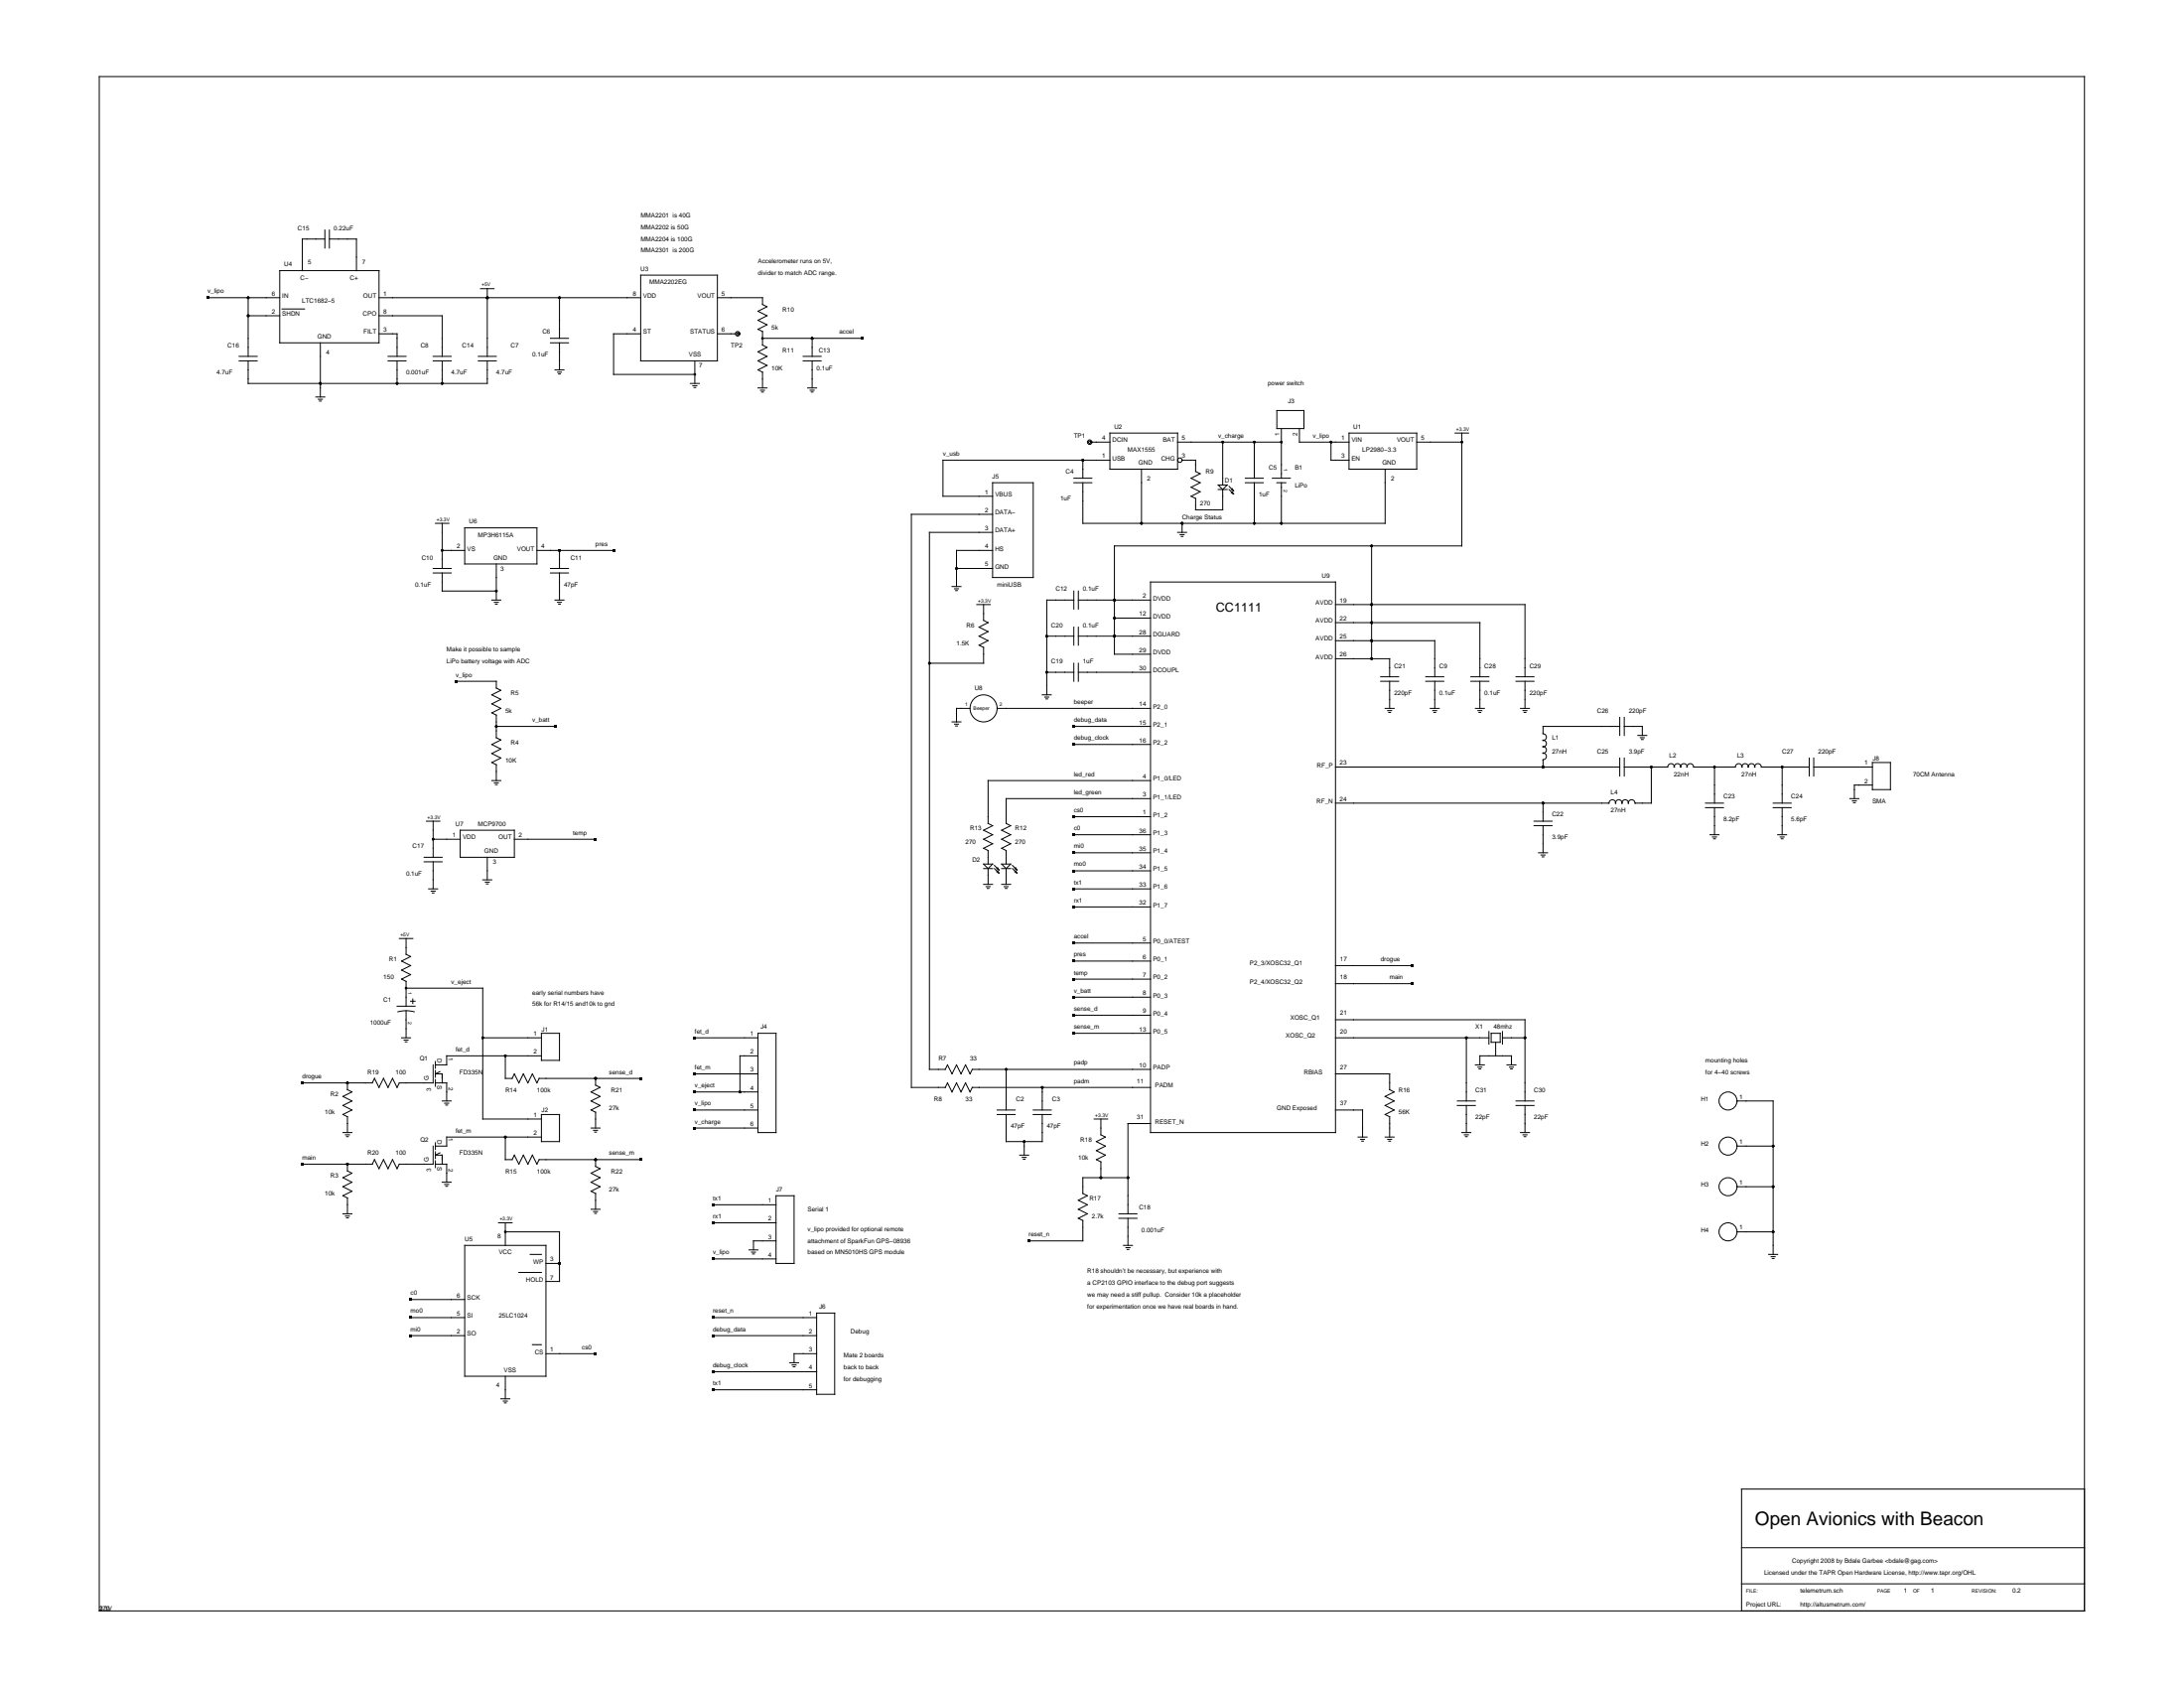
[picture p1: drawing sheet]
<svg xmlns="http://www.w3.org/2000/svg" width="279mm" height="216mm" viewBox="0 0 279 216" stroke-linecap="round" stroke-linejoin="round" font-family="sans-serif">
<g fill="none" stroke="#000" stroke-width=".13">
<path d="M12.7 9.8h254v196.2h-254zM26.6 38.1h9.2M31.7 38.1v7.5M35.8 34.6h12.7v9.2h-12.7zM36.1 39.5h2.9M41.6 30.6h-2.9v4M41.6 29.4v2.3M42.1 30.6h3.5v4M42.1 29.4v2.3M48.5 38.1h33.5M61.5 36.9h1.7M62.3 36.9v8.7"/>
<path d="M71.6 38.1v5.2M82 35.2h9.8v11h-9.8zM91.8 38.1h5.7v.8l.6 .3-1.1 .6 1.1 .6-1.1 .6 1.1 .5-1.1 .6M30.6 46.2h2.3M30.6 45.6h2.3M31.7 46.2v2.8h30.6v-2.8M31.7 40.4h4.1M40.4 50.8h1.2M40.7 51.1h.5M40.9 51.3h.2M41 43.8v7M48.5 40.4h8.1v5.2"/>
<path d="M48.5 42.7h2.3v2.9M49.6 46.2h2.3M49.6 45.6h2.3M50.8 46.2v2.8M55.4 46.2h2.3M55.4 45.6h2.3M56.6 46.2v2.8M61.2 46.2h2.3M61.2 45.6h2.3M70.4 43.3h2.3M70.4 43.8h2.3M71 47.3h1.2"/>
<path d="M71.3 47.6h.5M71.5 47.8h.2M71.6 43.8v3.5M82 42.7h-3.5v5.2h10.4M88.3 49h1.2M88.6 49.3h.5M88.8 49.6h.2M88.9 46.2v2.8M91.8 42.7h2.3M97 49.6h1.1M97 42.1l.5 .3M97.3 49.9h.5"/>
<path d="M97.4 50.1h.3M97.5 42.4v1.7l.6 .3-1.1 .6 1.1 .6-1.1 .6 1.1 .5-1.1 .6 .5 .3v2M97.5 43.3h12.7M102.7 46.2h2.4M102.7 45.6h2.4M103.3 49.6h1.2M103.6 49.9h.6M103.8 50.1h.2M103.9 43.3v2.3M103.9 46.2v3.4M138.5 58.9v2.3M139.7 56.5h2.3"/>
<path d="M142 58.9h-21.4v4.6h6.4M142 55.4h8.6v4.6h-8.6zM150.6 56.5h13.3M151.2 58.9h1.8v1.4l.5 .3-1.1 .6 1.1 .5-1.1 .6 1.1 .6-1.1 .6 .6 .3v1.4h3.4v-2.6M156.4 56.5v5.5M160.5 56.5v4.7M163.3 52.5h3.5v2.3h-3.5zM163.9 54.8v6.4M166.2 54.8v1.7h6.4M170.3 56.5v2.4h2.3M172.6 55.4h8.6v4.6h-8.6zM181.2 56.5h5.8"/>
<path d="M186.1 55.4h1.8M187 55.4v14.4h-44.4v13.9h4.6M55.4 72.7h2.3M55.4 73.3h2.3M55.7 66.9h1.7M56.6 70.4h2.9M56.6 66.9v5.8M56.6 73.3v2.3h6.9M59.5 67.5h9.2v4.6h-9.2zM62.9 76.7h1.2M63.2 77h.6M63.4 77.3h.2"/>
<path d="M63.5 72.1v4.6M68.7 70.4h9.8M70.4 72.7h2.3M70.4 73.3h2.3M71 76.7h1.2M71.3 77h.5M71.5 77.3h.2M71.6 70.4v2.3M71.6 73.3v3.4M121.8 75h1.1M122.1 75.3h.5M122.3 75.5h.2"/>
<path d="M122.4 72.7h4.6M125 77.3h1.7M125.8 77.3v2l.6 .3-1.1 .6 1.1 .6-1.1 .6 1.1 .5-1.1 .6 .5 .3v2h-6.9M127 65.8h-10.4v73.3h4.3l.3-.6 .6 1.2 .6-1.2 .5 1.2 .6-1.2 .6 1.2 .3-.6h22.8M127 68.1h-8.1v68.7h2l.3-.6 .6 1.2 .6-1.2 .5 1.2 .6-1.2 .6 1.2 .3-.6h22.8M127 70.4h-4.6v4.6M127 61.7h5.2v12.2h-5.2zM137.4 61.7h2.3M137.4 61.2h2.3M137.4 76.7h-3.5v12.2M137.4 75.6v2.3M138 76.7h9.2"/>
<path d="M138 75.6v2.3M142.6 79.1h4.6M146 60v6.9M147.2 74.4h23.7v70.5h-23.7zM150.6 68.1h1.2M151 68.4h.5M151.1 68.6h.2M151.2 66.9v1.2M155.8 62h1.2l-.6 .6zM155.8 62.6h1.2M157.2 62.2l.6 .6M157.2 62.6l.6 .6"/>
<path d="M157.5 62.6l.3 .2M157.5 63l.3 .2M157.6 62.5l.2 .3M157.6 62.9l.2 .3M159.3 61.7h2.3M159.3 61.2h2.3M160.5 61.7v5.2M162.8 61.2h2.3M163.3 61.7h1.2M163.9 61.7v5.2M170.9 77.3h24.2v9.3M170.9 79.6h18.4v7"/>
<path d="M175.5 69.8v14.5M177.2 60v6.9h-38.7v-5.2M58.3 87.1h5.2v.9l.6 .3-1.2 .6 1.2 .5-1.2 .6 1.2 .6-1.2 .6 .6 .3v2.9l.6 .2-1.2 .6 1.2 .6-1.2 .6 1.2 .6-1.2 .5 .6 .3M62.9 99.8h1.2M63.5 92.9h7.5M63.5 97.8v2M121.8 92.3h1.1M122.1 92.6h.5M122.3 92.9h.2M124.1 90.6h-1.7v1.7M127.6 90.6h19.6M133.3 88.9h1.2"/>
<path d="M133.7 89.2h.5M133.8 89.4h.2M133.9 86h3.5M133.9 81.4h3.5M137.4 95.2h9.8M137.4 92.9h9.8M137.4 80.2v2.3M137.4 84.8v2.3M138 86h9.2M138 81.4h9.2M138 80.2v2.3M138 84.8v2.3"/>
<path d="M147.2 99.8h-20.8v5.5M170.9 98.1h36.3M170.9 81.9h12.6v4.7M170.9 84.3h6.9v2.3M176.6 86.6h2.3M176.6 87.1h2.3M177.2 90.6h1.2M177.5 90.9h.5M177.7 91.1h.2M177.8 87.1v3.5M182.4 86.6h2.3M182.4 87.1h2.3"/>
<path d="M183 90.6h1.1M183.3 90.9h.5M183.4 91.1h.3M183.5 87.1v3.5M188.2 86.6h2.3M188.2 87.1h2.3M188.7 90.6h1.2M189.1 90.9h.5M189.2 91.1h.2M189.3 87.1v3.5M193.9 86.6h2.3M193.9 87.1h2.3"/>
<path d="M194.5 90.6h1.2M194.8 90.9h.6M195 91.1h.2M195.1 87.1v3.5M207.2 92.9h-9.8v.9a.42 .42 0 0 1 .4 .5 .42 .42 0 0 1-.4 .4 .41 .41 0 0 1 .4 .4 .41 .41 0 0 1-.4 .4 .41 .41 0 0 1 .4 .4 .41 .41 0 0 1-.4 .4 .42 .42 0 0 1 .4 .4 .42 .42 0 0 1-.4 .5v.9M207.2 91.8v2.3M207.2 97v2.3M207.8 98.1h5.5a.42 .42 0 0 1 .5-.4 .42 .42 0 0 1 .4 .4 .41 .41 0 0 1 .4-.4 .41 .41 0 0 1 .4 .4 .41 .41 0 0 1 .4-.4 .41 .41 0 0 1 .4 .4 .42 .42 0 0 1 .4-.4 .42 .42 0 0 1 .5 .4h5.3a.42 .42 0 0 1 .4-.4 .42 .42 0 0 1 .4 .4 .41 .41 0 0 1 .5-.4 .41 .41 0 0 1 .4 .4 .41 .41 0 0 1 .4-.4 .41 .41 0 0 1 .4 .4 .42 .42 0 0 1 .4-.4 .42 .42 0 0 1 .4 .4h6.2M207.8 92.9h2.3v1.2M207.8 91.8v2.3M207.8 97v2.3M209.5 94.1h1.2"/>
<path d="M209.8 94.4h.6M210 94.6h.2M211.3 98.1v4.6h-2.1a.42 .42 0 0 0-.5-.4 .42 .42 0 0 0-.4 .4 .41 .41 0 0 0-.4-.4 .41 .41 0 0 0-.4 .4 .41 .41 0 0 0-.4-.4 .41 .41 0 0 0-.4 .4 .42 .42 0 0 0-.4-.4 .42 .42 0 0 0-.5 .4h-34.9M219.3 98.1v4.6M228 98.1v4.6M231.5 97v2.3M232 98.1h7.5M232 97v2.3M239.5 97.5h2.3v3.5h-2.3zM54.3 109.6h2.3M54.3 110.2h2.3M54.5 105h1.8"/>
<path d="M54.8 113.7h1.2M55.2 114h.5M55.3 114.2h.2M55.4 105v4.6M55.4 110.2v3.5M55.4 107.3h3.5M58.9 106.2h6.9v3.4h-6.9zM61.8 112.5h1.1M62.1 112.8h.5M62.2 113.1h.3M62.3 109.6v2.9M63.2 100.1h.6"/>
<path d="M63.4 100.4h.2M65.8 107.3h10.4M125.8 113.1h1.2M125.8 110.5h1.2l-.6 .6zM125.8 111.1h1.2M126.1 113.4h.6M126.3 113.6h.2M126.4 105.3l.6 .3-1.2 .6 1.2 .6-1.2 .5 1.2 .6-1.2 .6 .6 .3v1.7M126.4 111.1v2M127.2 110.7l.6 .6M127.2 111.1l.6 .6M127.5 111.1l.3 .2"/>
<path d="M127.5 111.5l.3 .2M127.6 111l.2 .3M127.6 111.4l.2 .3M128.1 113.1h1.2M128.1 110.5h1.2l-.6 .6zM128.1 111.1h1.2M128.5 113.4h.5M128.6 113.6h.2M128.7 105.3l.6 .3-1.2 .6 1.2 .6-1.2 .5 1.2 .6-1.2 .6 .6 .3v1.7M128.7 111.1v2M129.5 110.7l.6 .6M129.5 111.1l.6 .6"/>
<path d="M129.8 111.1l.3 .2M129.8 111.5l.3 .2M129.9 111l.2 .3M129.9 111.4l.2 .3M137.4 116h9.8M137.4 113.7h9.8M137.4 111.4h9.8M137.4 109.1h9.8M137.4 106.8h9.8M137.4 104.5h9.8M147.2 102.1h-18.5v3.2M196.2 105h2.4"/>
<path d="M196.2 105.6h2.4M196.8 109.1h1.2M197.1 109.4h.6M197.3 109.6h.2M197.4 102.7v2.3M197.4 105.6v3.5M218.2 102.7h2.3M218.2 103.3h2.3M218.8 106.8h1.1M219.1 107.1h.5M219.2 107.3h.3M219.3 103.3v3.5"/>
<path d="M226.8 102.7h2.3M226.8 103.3h2.3M227.4 106.8h1.2M227.7 107.1h.6M227.9 107.3h.2M228 103.3v3.5M236.7 102.1h1.1M237 102.4h.5M237.1 102.7h.2M239.5 100.4h-2.3v1.7M44.4 138.5v.9l.6 .3-1.1 .5 1.1 .6-1.1 .6 1.1 .6-1.1 .6 .5 .2M50.8 128.7h2.3"/>
<path d="M50.9 129.4a4 4 0 0 1 2.1 0M51.1 120h1.7M51.4 132.7h1.1M51.7 133h.5M51.8 133.3h.3M51.9 120v2.1l.6 .2-1.1 .6 1.1 .6-1.1 .6 1.1 .6-1.1 .5 .5 .3v3.2M51.9 129.3v3.4M51.9 126.4h9.9v16.7h7.5M52.5 128.1h.6M52.8 127.8v.6M55.4 136.2v2.3h-4.3l-.3 .6-.6-1.2-.6 1.2-.5-1.2-.6 1.2-.6-1.2-.3 .6h-8.9M55.7 137.4h.9v1.1"/>
<path d="M55.7 138.5h1.4v2.3M55.7 135.8v.8M55.7 136.9v.9M55.7 138.1v.8M56.3 137.1l-.6 .2M61.8 132.7h7.5M64.6 135v2.9h.9M65.5 137.9l.3-.5 .6 1.1 .6-1.1 .5 1.1 .6-1.1 .6 1.1 .3-.6h13M69.3 132.2h2.3v3.4h-2.3zM69.3 135h-12.2v1.2h-1.4M76.2 137.9v.9l.6 .3-1.2 .6 1.2 .5-1.2 .6 1.2 .6-1.2 .6M88.9 132.7h8.1"/>
<path d="M88.9 137.4h8.1M88.9 139.7h8.1M97 132.2h2.3v12.7h-2.3zM97 135h-2.3v4.7M128.7 136.8v5.2M133.3 139.1v2.9M137.4 132.2h9.8M137.4 129.9h9.8M137.4 127.5h9.8M137.4 125.2h9.8M137.4 122.9h9.8M137.4 120.6h9.8"/>
<path d="M170.9 130.4h24.2v10.4M170.9 132.7h19.6M170.9 137.4h6.9v2l.6 .3-1.2 .5 1.2 .6-1.2 .6 1.2 .6-1.2 .6 .6 .2v2.6M170.9 123.5h9.8M170.9 125.8h9.8M187.6 132.7v8.1M188.7 136.2h1.2M189.1 136.5h.5M189.2 136.7h.2M189.3 136.2v-1.2h4.1v1.2M190.5 131.9v1.6M190.8 132.2h1.1v1.1h-1.1z"/>
<path d="M191.3 133.3v1.7M192.2 132.7h2.9M192.2 131.9v1.6M192.8 136.2h1.1M193.1 136.5h.5M193.2 136.7h.3M43.9 144.9h1.1M43.9 155.2h1.1M44.2 145.1h.5M44.2 155.5h.5M44.3 145.4h.3M44.3 155.8h.3"/>
<path d="M44.4 142.8v2.1M44.4 148.9v.9l.6 .3-1.1 .5 1.1 .6-1.1 .6 1.1 .6-1.1 .5 .5 .3v2M55.4 146.6v2.3h-4.3l-.3 .6-.6-1.2-.6 1.2-.5-1.2-.6 1.2-.6-1.2-.3 .6h-8.9M55.7 147.7h.9v1.2M55.7 148.9h1.4v2.3M55.7 146.2v.8M55.7 147.3v.9M55.7 148.5v.8M56.3 147.5l-.6 .2M56.6 140.8h1.1M56.6 151.2h1.1M56.9 141.1h.5"/>
<path d="M56.9 151.5h.5M57 141.3h.3M57 151.7h.3M59.5 159.3h10.3v16.7h-10.3zM63.8 156.4h1.7M64.6 157.6h7v6.3h-1.8M64.6 145.4v2.9h.9M64.6 156.4v2.9M65.5 148.3l.3-.6 .6 1.2 .6-1.2 .5 1.2 .6-1.2 .6 1.2 .3-.6h13M69.3 145.4h-12.2v1.2h-1.4M69.3 142.6h2.3v3.4h-2.3zM75.6 144.3h1.2"/>
<path d="M75.6 142l.6 .3M75.6 154.7h1.2M75.9 144.6h.6M75.9 155h.6M76.1 144.8h.2M76.1 155.2h.2M76.2 142.2v2.1M76.2 148.3v.9l.6 .3-1.2 .6 1.2 .5-1.2 .6 1.2 .6-1.2 .6 .6 .3v2M88.9 142h8.1M88.9 144.3h8.1M91.2 154.1h8.1M91.2 156.4h8.1"/>
<path d="M95.8 159.9h1.2M99.3 158.7h-2.9v1.2M99.3 152.9h2.3v8.7h-2.3zM127.6 142h2.3M127.6 142.6h2.3M128.7 142.6v3.4h4.6v-3.4M130.4 147.7h1.2M130.8 148h.5M130.9 148.3h.2M131 146v1.7M132.2 142h2.3M132.2 142.6h2.3"/>
<path d="M140 143.1h1.7M140.3 148.3l.5 .3M140.8 143.1v2l.6 .3-1.1 .6 1.1 .6-1.1 .6 1.1 .5-1.1 .6M140.8 148.6v2M143.1 155.8h2.4M143.1 155.2h2.4M143.7 159.3h1.2M144 159.6h.6M144.2 159.8h.2M144.3 150.6h-5.8v2.1l.6 .2-1.1 .6 1.1 .6-1.1 .6 1.1 .5-1.1 .6 .5 .3v2.6h-6.9M144.3 155.8v3.5M147.2 143.7h-2.9v11.5"/>
<path d="M170.9 142h3.4v3.4M173.7 145.4h1.2M174.1 145.7h.5M174.2 146h.2M177.2 145.4h1.2M177.5 145.7h.5M177.7 146h.2M186.4 140.8h2.3M186.4 141.4h2.3M187 144.9h1.2M187.3 145.1h.5M187.5 145.4h.2"/>
<path d="M187.6 141.4v3.5M193.9 140.8h2.3M193.9 141.4h2.3M194.5 144.9h1.2M194.8 145.1h.6M195 145.4h.2M195.1 141.4v3.5M222.2 140.8h4.6v19.6M222.2 146.6h4.6M222.2 157.6h4.6M222.2 151.8h4.6M52.5 168.5h7"/>
<path d="M52.5 170.8h7M52.5 166.2h7M64.1 178.9h1.1M64.4 179.2h.5M64.5 179.4h.3M64.6 176v2.9M66.4 162.8h2.9M67.8 160.4h1.5M68.1 172h1.2M69.8 161.6h1.8M69.8 173.1h6.4M91.2 168.5h13.3"/>
<path d="M91.2 170.8h13.3M91.2 175.5h13.3M91.2 161h8.1M91.2 177.8h13.3M96.1 160.2h.6M96.3 160.4h.2M101 174.3h1.2M101.3 174.6h.5M101.5 174.8h.2M104.5 173.1h-2.9v1.2M104.5 167.9h2.3v10.4h-2.3zM226.3 160.4h1.1"/>
<path d="M226.6 160.7h.5M226.7 161h.3M222.8 198h43.9M266.7 190.5h-43.9v15.5M222.8 202.6h43.9"/>
<circle cx="94.4" cy="42.7" r=".29"/>
<circle cx="94.4" cy="42.7" r=".14"/>
<circle cx="139.4" cy="56.6" r=".29"/>
<circle cx="139.4" cy="56.6" r=".14"/>
<circle cx="150.9" cy="58.9" r=".29"/>
<circle cx="125.8" cy="90.6" r="1.73"/>
<circle cx="221.1" cy="146.6" r="1.15"/>
<circle cx="221.1" cy="157.6" r="1.15"/>
<circle cx="221.1" cy="140.8" r="1.15"/>
<circle cx="221.1" cy="151.8" r="1.15"/>
</g>
<g fill="#000">
<path d="M26.4 37.9h.3v.4h-.3zM110.1 43.1h.3v.3h-.3zM78.3 70.2h.4v.4h-.4zM58.1 87h.4v.3h-.4zM70.8 92.7h.4v.4h-.4zM137.2 92.7h.3v.4h-.3zM137.2 95h.3v.4h-.3zM76 107.2h.4v.3h-.4zM137.2 115.8h.3v.4h-.3zM137.2 113.5h.3v.4h-.3zM137.2 111.2h.3v.4h-.3zM137.2 108.9h.3v.3h-.3z"/>
<path d="M137.2 106.6h.3v.3h-.3zM137.2 104.3h.3v.3h-.3zM38.5 138.3h.3v.4h-.3zM81.8 137.8h.3v.3h-.3zM88.7 137.2h.4v.3h-.4zM88.7 139.5h.4v.3h-.4zM88.7 132.6h.4v.3h-.4zM137.2 120.4h.3v.4h-.3zM137.2 122.8h.3v.3h-.3zM137.2 127.4h.3v.3h-.3zM137.2 129.7h.3v.3h-.3zM137.2 125.1h.3v.3h-.3z"/>
<path d="M137.2 132h.3v.3h-.3zM180.5 123.3h.3v.4h-.3zM180.5 125.6h.3v.4h-.3zM38.5 148.7h.3v.4h-.3zM81.8 148.1h.3v.4h-.3zM88.7 141.8h.4v.3h-.4zM88.7 144.1h.4v.4h-.4zM91 153.9h.4v.4h-.4zM91 156.2h.4v.4h-.4zM131.4 158.5h.4v.4h-.4zM52.4 170.7h.3v.3h-.3zM52.4 168.4h.3v.3h-.3z"/>
<path d="M52.4 166h.3v.4h-.3zM76 173h.4v.3h-.4zM91 168.4h.4v.3h-.4zM91 170.7h.4v.3h-.4zM91 175.3h.4v.3h-.4zM91 160.8h.4v.4h-.4zM91 177.6h.4v.3h-.4z"/>
<circle cx="31.7" cy="38.1" r=".17"/>
<circle cx="62.3" cy="38.1" r=".17"/>
<circle cx="71.6" cy="38.1" r=".17"/>
<circle cx="31.7" cy="40.4" r=".17"/>
<circle cx="41" cy="49" r=".17"/>
<circle cx="50.8" cy="49" r=".17"/>
<circle cx="56.6" cy="49" r=".17"/>
<circle cx="88.9" cy="47.9" r=".17"/>
<circle cx="97.5" cy="43.3" r=".17"/>
<circle cx="103.9" cy="43.3" r=".17"/>
<circle cx="138.5" cy="58.9" r=".17"/>
<circle cx="156.4" cy="56.5" r=".17"/>
<circle cx="160.5" cy="56.5" r=".17"/>
<circle cx="163.9" cy="56.5" r=".17"/>
<circle cx="170.3" cy="56.5" r=".17"/>
<circle cx="187" cy="56.5" r=".17"/>
<circle cx="56.6" cy="70.4" r=".17"/>
<circle cx="63.5" cy="75.6" r=".17"/>
<circle cx="71.6" cy="70.4" r=".17"/>
<circle cx="122.4" cy="72.7" r=".17"/>
<circle cx="142.6" cy="79.1" r=".17"/>
<circle cx="142.6" cy="76.7" r=".17"/>
<circle cx="146" cy="66.9" r=".17"/>
<circle cx="151.2" cy="66.9" r=".17"/>
<circle cx="160.5" cy="66.9" r=".17"/>
<circle cx="163.9" cy="66.9" r=".17"/>
<circle cx="175.5" cy="79.6" r=".17"/>
<circle cx="175.5" cy="69.8" r=".17"/>
<circle cx="175.5" cy="77.3" r=".17"/>
<circle cx="63.5" cy="92.9" r=".17"/>
<circle cx="118.9" cy="84.8" r=".17"/>
<circle cx="133.9" cy="86" r=".17"/>
<circle cx="133.9" cy="81.4" r=".17"/>
<circle cx="142.6" cy="81.4" r=".17"/>
<circle cx="175.5" cy="81.9" r=".17"/>
<circle cx="175.5" cy="84.3" r=".17"/>
<circle cx="197.4" cy="98.1" r=".17"/>
<circle cx="211.3" cy="98.1" r=".17"/>
<circle cx="219.3" cy="98.1" r=".17"/>
<circle cx="228" cy="98.1" r=".17"/>
<circle cx="55.4" cy="107.3" r=".17"/>
<circle cx="197.4" cy="102.7" r=".17"/>
<circle cx="44.4" cy="138.5" r=".17"/>
<circle cx="51.9" cy="126.4" r=".17"/>
<circle cx="61.8" cy="132.7" r=".17"/>
<circle cx="64.6" cy="135" r=".17"/>
<circle cx="76.2" cy="137.9" r=".17"/>
<circle cx="94.7" cy="139.7" r=".17"/>
<circle cx="128.7" cy="136.8" r=".17"/>
<circle cx="133.3" cy="139.1" r=".17"/>
<circle cx="187.6" cy="132.7" r=".17"/>
<circle cx="195.1" cy="132.7" r=".17"/>
<circle cx="44.4" cy="148.9" r=".17"/>
<circle cx="64.6" cy="157.6" r=".17"/>
<circle cx="64.6" cy="145.4" r=".17"/>
<circle cx="76.2" cy="148.3" r=".17"/>
<circle cx="131" cy="146" r=".17"/>
<circle cx="140.8" cy="150.6" r=".17"/>
<circle cx="144.3" cy="150.6" r=".17"/>
<circle cx="226.8" cy="157.6" r=".17"/>
<circle cx="226.8" cy="151.8" r=".17"/>
<circle cx="226.8" cy="146.6" r=".17"/>
<circle cx="71.6" cy="161.6" r=".17"/>
</g>
<text font-size="2.4" x="224.5" y="195.1">Open Avionics with Beacon</text>
<text font-size="1.6" x="155.6" y="78.2">CC1111</text>
<g font-size=".8">
<text x="38.1" y="29.4">C15</text>
<text x="42.7" y="29.4">0.22uF</text>
<text x="82" y="27.8">MMA2201 is 40G</text>
<text x="82" y="29.3">MMA2202 is 50G</text>
<text x="36.3" y="34.1">U4</text>
<text x="38.4" y="35.8">C−</text>
<text x="39.4" y="33.8">5</text>
<text x="44.8" y="35.8">C+</text>
<text x="46.3" y="33.8">7</text>
<text x="81.9" y="34.6">U3</text>
<text x="82" y="30.8">MMA2204 is 100G</text>
<text x="82" y="32.3">MMA2301 is 200G</text>
<text x="97" y="33.7">Accelerometer runs on 5V,</text>
<text x="97" y="35.2">divider to match ADC range.</text>
<text x="26.6" y="37.5">v_lipo</text>
<text x="34.8" y="37.8">6</text>
<text x="34.8" y="40.1">2</text>
<text x="36.1" y="38.1">IN</text>
<text x="36.1" y="40.4">SHDN</text>
<text x="38.6" y="38.7">LTC1682−5</text>
<text x="46.4" y="40.4">CPO</text>
<text x="46.5" y="38.1">OUT</text>
<text x="49" y="40.1">8</text>
<text x="49" y="37.8">1</text>
<text x="81" y="37.8">8</text>
<text x="82.3" y="38.1">VDD</text>
<text x="83.1" y="36.4">MMA2202EG</text>
<text x="89.2" y="38.1">VOUT</text>
<text x="92.3" y="37.8">5</text>
<text x="100.1" y="39.8">R10</text>
<text x="27.7" y="47.9">4.7uF</text>
<text x="29.1" y="44.4">C16</text>
<text x="40.6" y="43.3">GND</text>
<text x="41.7" y="45.3">4</text>
<text x="46.5" y="42.7">FILT</text>
<text x="49" y="42.4">3</text>
<text x="51.9" y="47.9">0.001uF</text>
<text x="53.8" y="44.4">C8</text>
<text x="57.7" y="47.9">4.7uF</text>
<text x="59.1" y="44.4">C14</text>
<text x="63.5" y="47.9">4.7uF</text>
<text x="65.4" y="44.4">C7</text>
<text x="68.1" y="45.6">0.1uF</text>
<text x="69.4" y="42.7">C6</text>
<text x="81" y="42.4">4</text>
<text x="82.3" y="42.7">ST</text>
<text x="88.1" y="45.6">VSS</text>
<text x="88.3" y="42.7">STATUS</text>
<text x="89.4" y="47">7</text>
<text x="92.3" y="42.4">6</text>
<text x="93.5" y="44.4">TP2</text>
<text x="98.7" y="42.1">5k</text>
<text x="98.7" y="47.3">10K</text>
<text x="100.1" y="45">R11</text>
<text x="104.5" y="47.3">0.1uF</text>
<text x="104.7" y="45">C13</text>
<text x="107.4" y="42.7">accel</text>
<text x="162.2" y="49.3">power switch</text>
<text x="164.8" y="51.6">J3</text>
<text x="120.6" y="58.3">v_usb</text>
<text x="137.4" y="56">TP1</text>
<text x="141" y="56.3">4</text>
<text x="141" y="58.6">1</text>
<text x="142.3" y="56.6">DCIN</text>
<text x="142.3" y="58.9">USB</text>
<text x="142.5" y="54.8">U2</text>
<text x="144.3" y="57.7">MAX1555</text>
<text x="145.7" y="59.5">GND</text>
<text x="148.6" y="58.9">CHG</text>
<text x="148.8" y="56.6">BAT</text>
<text x="151.2" y="58.6">3</text>
<text x="151.2" y="56.3">5</text>
<text x="155.8" y="56">v_charge</text>
<text x="163.7" y="55.8" transform="rotate(-90 163.7 55.8)">1</text>
<text x="166" y="55.8" transform="rotate(-90 166 55.8)">2</text>
<text x="168" y="56">v_lipo</text>
<text x="171.6" y="56.3">1</text>
<text x="171.6" y="58.6">3</text>
<text x="172.9" y="56.6">VIN</text>
<text x="172.9" y="58.9">EN</text>
<text x="173.1" y="54.8">U1</text>
<text x="174.3" y="57.7">LP2980−3.3</text>
<text x="176.8" y="59.5">GND</text>
<text x="178.7" y="56.6">VOUT</text>
<text x="181.8" y="56.3">5</text>
<text x="126" y="63.2">1</text>
<text x="126" y="65.5">2</text>
<text x="127" y="61.2">J5</text>
<text x="127.3" y="63.5">VBUS</text>
<text x="127.3" y="65.8">DATA−</text>
<text x="135.6" y="64.1">1uF</text>
<text x="136.3" y="60.6">C4</text>
<text x="146.8" y="61.5">2</text>
<text x="153.5" y="64.6">270</text>
<text x="154.2" y="60.6">R9</text>
<text x="156.7" y="61.7">D1</text>
<text x="161" y="63.5">1uF</text>
<text x="162.3" y="60">C5</text>
<text x="165.7" y="60">B1</text>
<text x="165.7" y="62.3">LiPo</text>
<text x="177.9" y="61.5">2</text>
<text x="53.9" y="71.6">C10</text>
<text x="58.5" y="70.1">2</text>
<text x="59.8" y="70.4">VS</text>
<text x="60" y="67">U6</text>
<text x="61.2" y="68.7">MP3H6115A</text>
<text x="63.1" y="71.6">GND</text>
<text x="66.1" y="70.4">VOUT</text>
<text x="69.2" y="70.1">4</text>
<text x="73" y="71.6">C11</text>
<text x="76.2" y="69.8">pres</text>
<text x="126" y="67.8">3</text>
<text x="126" y="70.1">4</text>
<text x="127.3" y="68.1">DATA+</text>
<text x="127.3" y="70.4">HS</text>
<text x="151.2" y="66.4">Charge Status</text>
<text x="53.1" y="75">0.1uF</text>
<text x="64" y="73">3</text>
<text x="72.2" y="75">47pF</text>
<text x="126" y="72.4">5</text>
<text x="127.3" y="72.7">GND</text>
<text x="127.6" y="75">miniUSB</text>
<text x="135.1" y="75.6">C12</text>
<text x="138.5" y="75.6">0.1uF</text>
<text x="146.2" y="76.5">2</text>
<text x="147.5" y="76.8">DVDD</text>
<text x="168.3" y="77.4">AVDD</text>
<text x="169.1" y="73.9">U9</text>
<text x="171.4" y="77.1">19</text>
<text x="57.1" y="83.3">Make it possible to sample</text>
<text x="122.4" y="82.5">1.5K</text>
<text x="123.7" y="80.2">R6</text>
<text x="134.5" y="80.2">C20</text>
<text x="138.5" y="80.2">0.1uF</text>
<text x="145.7" y="83.4">29</text>
<text x="145.7" y="81.1">28</text>
<text x="145.7" y="78.8">12</text>
<text x="147.5" y="83.7">DVDD</text>
<text x="147.5" y="81.4">DGUARD</text>
<text x="147.5" y="79.1">DVDD</text>
<text x="168.3" y="79.7">AVDD</text>
<text x="168.3" y="82">AVDD</text>
<text x="171.4" y="79.4">22</text>
<text x="171.4" y="81.7">25</text>
<text x="171.4" y="84">26</text>
<text x="57.1" y="84.8">LiPo battery voltage with ADC</text>
<text x="58.3" y="86.6">v_lipo</text>
<text x="65.4" y="88.9">R5</text>
<text x="124.7" y="88.3">U8</text>
<text x="134.5" y="84.8">C19</text>
<text x="138.5" y="84.8">1uF</text>
<text x="145.7" y="85.7">30</text>
<text x="147.5" y="86">DCOUPL</text>
<text x="168.3" y="84.3">AVDD</text>
<text x="178.4" y="85.4">C21</text>
<text x="178.4" y="88.9">220pF</text>
<text x="184.1" y="85.4">C9</text>
<text x="184.1" y="88.9">0.1uF</text>
<text x="189.9" y="85.4">C28</text>
<text x="189.9" y="88.9">0.1uF</text>
<text x="195.7" y="85.4">C29</text>
<text x="195.7" y="88.9">220pF</text>
<text x="64.6" y="91.2">5k</text>
<text x="65.4" y="95.2">R4</text>
<text x="68.1" y="92.3">v_batt</text>
<text x="137.4" y="92.3">debug_data</text>
<text x="137.4" y="94.6">debug_clock</text>
<text x="137.4" y="90">beeper</text>
<text x="145.7" y="95">16</text>
<text x="145.7" y="92.7">15</text>
<text x="145.7" y="90.3">14</text>
<text x="147.5" y="95.2">P2_2</text>
<text x="147.5" y="92.9">P2_1</text>
<text x="147.5" y="90.6">P2_0</text>
<text x="198.6" y="94.6">L1</text>
<text x="204.3" y="91.2">C26</text>
<text x="208.4" y="91.2">220pF</text>
<text x="64.6" y="97.5">10K</text>
<text x="137.4" y="101.6">led_green</text>
<text x="137.4" y="99.3">led_red</text>
<text x="146.2" y="101.9">3</text>
<text x="146.2" y="99.6">4</text>
<text x="147.5" y="99.9">P1_0/LED</text>
<text x="168.5" y="98.1">RF_P</text>
<text x="171.4" y="97.8">23</text>
<text x="198.6" y="96.4">27nH</text>
<text x="204.3" y="96.4">C25</text>
<text x="206.1" y="101.6">L4</text>
<text x="208.4" y="96.4">3.9pF</text>
<text x="213.6" y="97">L2</text>
<text x="214.1" y="99.3">22nH</text>
<text x="222.2" y="97">L3</text>
<text x="222.8" y="99.3">27nH</text>
<text x="228" y="96.4">C27</text>
<text x="232.6" y="96.4">220pF</text>
<text x="238.5" y="100.2">2</text>
<text x="238.5" y="97.8">1</text>
<text x="239.6" y="97.3">J8</text>
<text x="244.7" y="99.3">70CM Antenna</text>
<text x="57.9" y="107.1">1</text>
<text x="58.3" y="105.6">U7</text>
<text x="59.2" y="107.4">VDD</text>
<text x="61.2" y="105.6">MCP9700</text>
<text x="63.8" y="107.4">OUT</text>
<text x="66.4" y="107.1">2</text>
<text x="73.3" y="106.8">temp</text>
<text x="123.5" y="107.9">270</text>
<text x="124.1" y="106.2">R13</text>
<text x="129.9" y="106.2">R12</text>
<text x="129.9" y="107.9">270</text>
<text x="137.4" y="106.2">c0</text>
<text x="137.4" y="103.9">cs0</text>
<text x="145.7" y="106.5">36</text>
<text x="146.2" y="104.2">1</text>
<text x="147.5" y="106.8">P1_3</text>
<text x="147.5" y="104.5">P1_2</text>
<text x="147.5" y="102.2">P1_1/LED</text>
<text x="168.4" y="102.8">RF_N</text>
<text x="171.4" y="102.5">24</text>
<text x="198.6" y="104.5">C22</text>
<text x="198.6" y="107.3">3.9pF</text>
<text x="206.1" y="103.9">27nH</text>
<text x="220.5" y="102.1">C23</text>
<text x="220.5" y="105">8.2pF</text>
<text x="229.1" y="102.1">C24</text>
<text x="229.1" y="105">5.6pF</text>
<text x="239.5" y="102.7">SMA</text>
<text x="51.9" y="112">0.1uF</text>
<text x="52.8" y="108.5">C17</text>
<text x="62" y="109.1">GND</text>
<text x="63.1" y="110.5">3</text>
<text x="124.4" y="110.2">D2</text>
<text x="137.4" y="113.1">tx1</text>
<text x="137.4" y="110.8">mo0</text>
<text x="137.4" y="108.5">mi0</text>
<text x="145.7" y="113.4">33</text>
<text x="145.7" y="111.1">34</text>
<text x="145.7" y="108.8">35</text>
<text x="147.5" y="113.7">P1_6</text>
<text x="147.5" y="111.4">P1_5</text>
<text x="147.5" y="109.1">P1_4</text>
<text x="137.4" y="115.4">rx1</text>
<text x="145.7" y="115.7">32</text>
<text x="147.5" y="116">P1_7</text>
<text x="49.1" y="125.2">150</text>
<text x="49.8" y="122.9">R1</text>
<text x="57.7" y="125.8">v_eject</text>
<text x="137.4" y="120">accel</text>
<text x="137.4" y="122.3">pres</text>
<text x="137.4" y="124.7">temp</text>
<text x="146.2" y="125">7</text>
<text x="146.2" y="122.7">6</text>
<text x="146.2" y="120.4">5</text>
<text x="147.5" y="125.3">P0_2</text>
<text x="147.5" y="123">P0_1</text>
<text x="147.5" y="120.6">P0_0/ATEST</text>
<text x="159.9" y="123.5">P2_3/XOSC32_Q1</text>
<text x="159.9" y="125.8">P2_4/XOSC32_Q2</text>
<text x="171.4" y="122.9">17</text>
<text x="171.4" y="125.2">18</text>
<text x="176.6" y="122.9">drogue</text>
<text x="177.8" y="125.2">main</text>
<text x="47.3" y="131">1000uF</text>
<text x="49.1" y="128.1">C1</text>
<text x="68.1" y="127.2">early serial numbers have</text>
<text x="68.1" y="128.7">56k for R14/15 and10k to gnd</text>
<text x="69.3" y="131.9">J1</text>
<text x="97.3" y="131.6">J4</text>
<text x="137.4" y="127">v_batt</text>
<text x="137.4" y="129.3">sense_d</text>
<text x="137.4" y="131.6">sense_m</text>
<text x="145.7" y="131.9">13</text>
<text x="146.2" y="129.6">9</text>
<text x="146.2" y="127.3">8</text>
<text x="147.5" y="129.9">P0_4</text>
<text x="147.5" y="127.6">P0_3</text>
<text x="165.1" y="130.4">XOSC_Q1</text>
<text x="171.4" y="129.9">21</text>
<text x="188.7" y="131.6">X1</text>
<text x="191.1" y="131.6">48mhz</text>
<text x="38.7" y="137.9">drogue</text>
<text x="47" y="137.4">R19</text>
<text x="50.6" y="137.4">100</text>
<text x="53.7" y="135.6">Q1</text>
<text x="56" y="135.4" transform="rotate(90 56 135.4)">D</text>
<text x="57.4" y="135.2" transform="rotate(90 57.4 135.2)">1</text>
<text x="58.3" y="134.5">fet_d</text>
<text x="58.8" y="137.4">FD335N</text>
<text x="68.3" y="134.8">2</text>
<text x="68.3" y="132.5">1</text>
<text x="77.9" y="137.4">sense_d</text>
<text x="88.9" y="136.8">fet_m</text>
<text x="88.9" y="132.2">fet_d</text>
<text x="96" y="132.5">1</text>
<text x="96" y="134.8">2</text>
<text x="96" y="137.1">3</text>
<text x="120.1" y="135.6">R7</text>
<text x="124.1" y="135.6">33</text>
<text x="137.4" y="136.2">padp</text>
<text x="145.7" y="136.5">10</text>
<text x="147.5" y="136.8">PADP</text>
<text x="147.5" y="132.2">P0_5</text>
<text x="164.5" y="132.7">XOSC_Q2</text>
<text x="166.8" y="137.4">RBIAS</text>
<text x="171.4" y="132.2">20</text>
<text x="171.4" y="136.8">27</text>
<text x="218.2" y="135.9">mounting holes</text>
<text x="218.2" y="137.4">for 4−40 screws</text>
<text x="41.6" y="142.5">10k</text>
<text x="42.3" y="140.2">R2</text>
<text x="54.8" y="138.2" transform="rotate(-90 54.8 138.2)">G</text>
<text x="55.1" y="139.5" transform="rotate(-90 55.1 139.5)">3</text>
<text x="56" y="138.8" transform="rotate(90 56 138.8)">S</text>
<text x="57.4" y="139.1" transform="rotate(90 57.4 139.1)">2</text>
<text x="64.6" y="139.7">R14</text>
<text x="68.3" y="142.9">1</text>
<text x="68.7" y="139.7">100k</text>
<text x="69.3" y="142.3">J2</text>
<text x="77.9" y="142">27k</text>
<text x="78.2" y="139.7">R21</text>
<text x="88.9" y="139.1">v_eject</text>
<text x="88.9" y="141.4">v_lipo</text>
<text x="88.9" y="143.7">v_charge</text>
<text x="96" y="139.4">4</text>
<text x="96" y="141.7">5</text>
<text x="119.5" y="140.8">R8</text>
<text x="123.5" y="140.8">33</text>
<text x="130" y="140.8">C2</text>
<text x="134.6" y="140.8">C3</text>
<text x="137.4" y="138.5">padm</text>
<text x="145.5" y="143.1">31</text>
<text x="145.5" y="138.5">11</text>
<text x="147.8" y="143.7">RESET_N</text>
<text x="147.8" y="139.1">PADM</text>
<text x="163.3" y="142">GND Exposed</text>
<text x="171.4" y="141.4">37</text>
<text x="178.9" y="139.7">R16</text>
<text x="178.9" y="142.5">56K</text>
<text x="188.7" y="139.7">C31</text>
<text x="188.7" y="143.1">22pF</text>
<text x="196.2" y="139.7">C30</text>
<text x="196.2" y="143.1">22pF</text>
<text x="217.6" y="140.8">H1</text>
<text x="222.5" y="140.5">1</text>
<text x="38.7" y="148.3">main</text>
<text x="47" y="147.7">R20</text>
<text x="50.6" y="147.7">100</text>
<text x="53.8" y="146">Q2</text>
<text x="54.8" y="148.6" transform="rotate(-90 54.8 148.6)">G</text>
<text x="55.1" y="149.9" transform="rotate(-90 55.1 149.9)">3</text>
<text x="56" y="145.8" transform="rotate(90 56 145.8)">D</text>
<text x="56" y="149.2" transform="rotate(90 56 149.2)">S</text>
<text x="57.4" y="145.6" transform="rotate(90 57.4 145.6)">1</text>
<text x="57.4" y="149.4" transform="rotate(90 57.4 149.4)">2</text>
<text x="58.3" y="144.9">fet_m</text>
<text x="58.8" y="147.7">FD335N</text>
<text x="68.3" y="145.2">2</text>
<text x="77.9" y="147.7">sense_m</text>
<text x="96" y="144">6</text>
<text x="129.3" y="144.3">47pF</text>
<text x="133.9" y="144.3">47pF</text>
<text x="138" y="148.3">10k</text>
<text x="138.2" y="146">R18</text>
<text x="217.6" y="146.6">H2</text>
<text x="222.5" y="146.3">1</text>
<text x="41.6" y="152.9">10k</text>
<text x="42.3" y="150.7">R3</text>
<text x="64.6" y="150.1">R15</text>
<text x="68.7" y="150.1">100k</text>
<text x="77.9" y="152.4">27k</text>
<text x="78.2" y="150.1">R22</text>
<text x="91.2" y="153.5">tx1</text>
<text x="91.2" y="155.8">rx1</text>
<text x="98.3" y="153.8">1</text>
<text x="99.3" y="152.4">J7</text>
<text x="103.3" y="154.9">Serial 1</text>
<text x="139.4" y="153.5">R17</text>
<text x="139.7" y="155.8">2.7k</text>
<text x="145.7" y="154.7">C18</text>
<text x="217.6" y="151.8">H3</text>
<text x="222.5" y="151.5">1</text>
<text x="59.5" y="158.7">U5</text>
<text x="63.7" y="158.4">8</text>
<text x="63.8" y="160.4">VCC</text>
<text x="68.2" y="161.6">WP</text>
<text x="70.4" y="161.3">3</text>
<text x="91.2" y="160.4">v_lipo</text>
<text x="98.3" y="156.1">2</text>
<text x="98.3" y="158.5">3</text>
<text x="98.3" y="160.8">4</text>
<text x="103.3" y="157.4">v_lipo provided for optional remote</text>
<text x="103.3" y="158.9">attachment of SparkFun GPS−08936</text>
<text x="103.3" y="160.4">based on MN5010HS GPS module</text>
<text x="131.6" y="158.1">reset_n</text>
<text x="146" y="157.6">0.001uF</text>
<text x="217.6" y="157.6">H4</text>
<text x="222.5" y="157.3">1</text>
<text x="52.5" y="167.9">mo0</text>
<text x="52.5" y="165.6">c0</text>
<text x="58.5" y="166">6</text>
<text x="59.8" y="166.2">SCK</text>
<text x="67.3" y="163.9">HOLD</text>
<text x="70.4" y="163.6">7</text>
<text x="91.2" y="167.9">reset_n</text>
<text x="104.8" y="167.4">J6</text>
<text x="139.1" y="162.9">R18 shouldn’t be necessary, but experience with</text>
<text x="139.1" y="164.4">a CP2103 GPIO interface to the debug port suggests</text>
<text x="139.1" y="165.9">we may need a stiff pullup. Consider 10k a placeholder</text>
<text x="139.1" y="167.4">for experimentation once we have real boards in hand.</text>
<text x="52.5" y="170.3">mi0</text>
<text x="58.5" y="170.6">2</text>
<text x="58.5" y="168.3">5</text>
<text x="59.8" y="170.9">SO</text>
<text x="59.8" y="168.6">SI</text>
<text x="63.8" y="168.5">25LC1024</text>
<text x="68.4" y="173.2">CS</text>
<text x="70.4" y="172.9">1</text>
<text x="74.5" y="172.6">cs0</text>
<text x="91.2" y="170.3">debug_data</text>
<text x="103.5" y="168.3">1</text>
<text x="103.5" y="170.6">2</text>
<text x="103.5" y="172.9">3</text>
<text x="107.9" y="173.6">Mate 2 boards</text>
<text x="108.8" y="170.6">Debug</text>
<text x="63.5" y="177.5">4</text>
<text x="64.5" y="175.5">VSS</text>
<text x="91.2" y="174.9">debug_clock</text>
<text x="91.2" y="177.2">tx1</text>
<text x="103.5" y="175.2">4</text>
<text x="103.5" y="177.5">5</text>
<text x="107.9" y="175.1">back to back</text>
<text x="107.9" y="176.6">for debugging</text>
<text x="225.7" y="201.4">Licensed under the TAPR Open Hardware License, http://www.tapr.org/OHL</text>
<text x="229.3" y="199.9">Copyright 2008 by Bdale Garbee &lt;bdale@gag.com&gt;</text>
<text x="230.3" y="203.7">telemetrum.sch</text>
<text x="243.6" y="203.7">1</text>
<text x="247" y="203.7">1</text>
<text x="257.4" y="203.7">0.2</text>
<text x="12.7" y="206">270</text>
<text x="12.7" y="206">3.3V</text>
<text x="223.4" y="205.5">Project URL:</text>
<text x="230.3" y="205.5">http://altusmetrum.com/</text>
</g>
<g font-size=".6">
<text x="61.6" y="36.6">+5V</text>
<text x="164.2" y="59.9" transform="rotate(90 164.2 59.9)">1</text>
<text x="186.3" y="55.1">+3.3V</text>
<text x="164.2" y="62.6" transform="rotate(90 164.2 62.6)">2</text>
<text x="55.8" y="66.6">+3.3V</text>
<text x="125.1" y="77">+3.3V</text>
<text x="123.5" y="90.3">1</text>
<text x="124.5" y="90.9">Beeper</text>
<text x="127.9" y="90.3">2</text>
<text x="54.7" y="104.7">+3.3V</text>
<text x="51.2" y="119.8">+5V</text>
<text x="52.2" y="126.9" transform="rotate(90 52.2 126.9)">1</text>
<text x="52.2" y="130.7" transform="rotate(90 52.2 130.7)">2</text>
<text x="140.1" y="142.8">+3.3V</text>
<text x="63.9" y="156.1">+3.3V</text>
<text x="223.4" y="203.7">FILE:</text>
<text x="240.1" y="203.7">PAGE</text>
<text x="244.7" y="203.7">OF</text>
<text x="252.2" y="203.7">REVISION:</text>
</g>
</svg>
